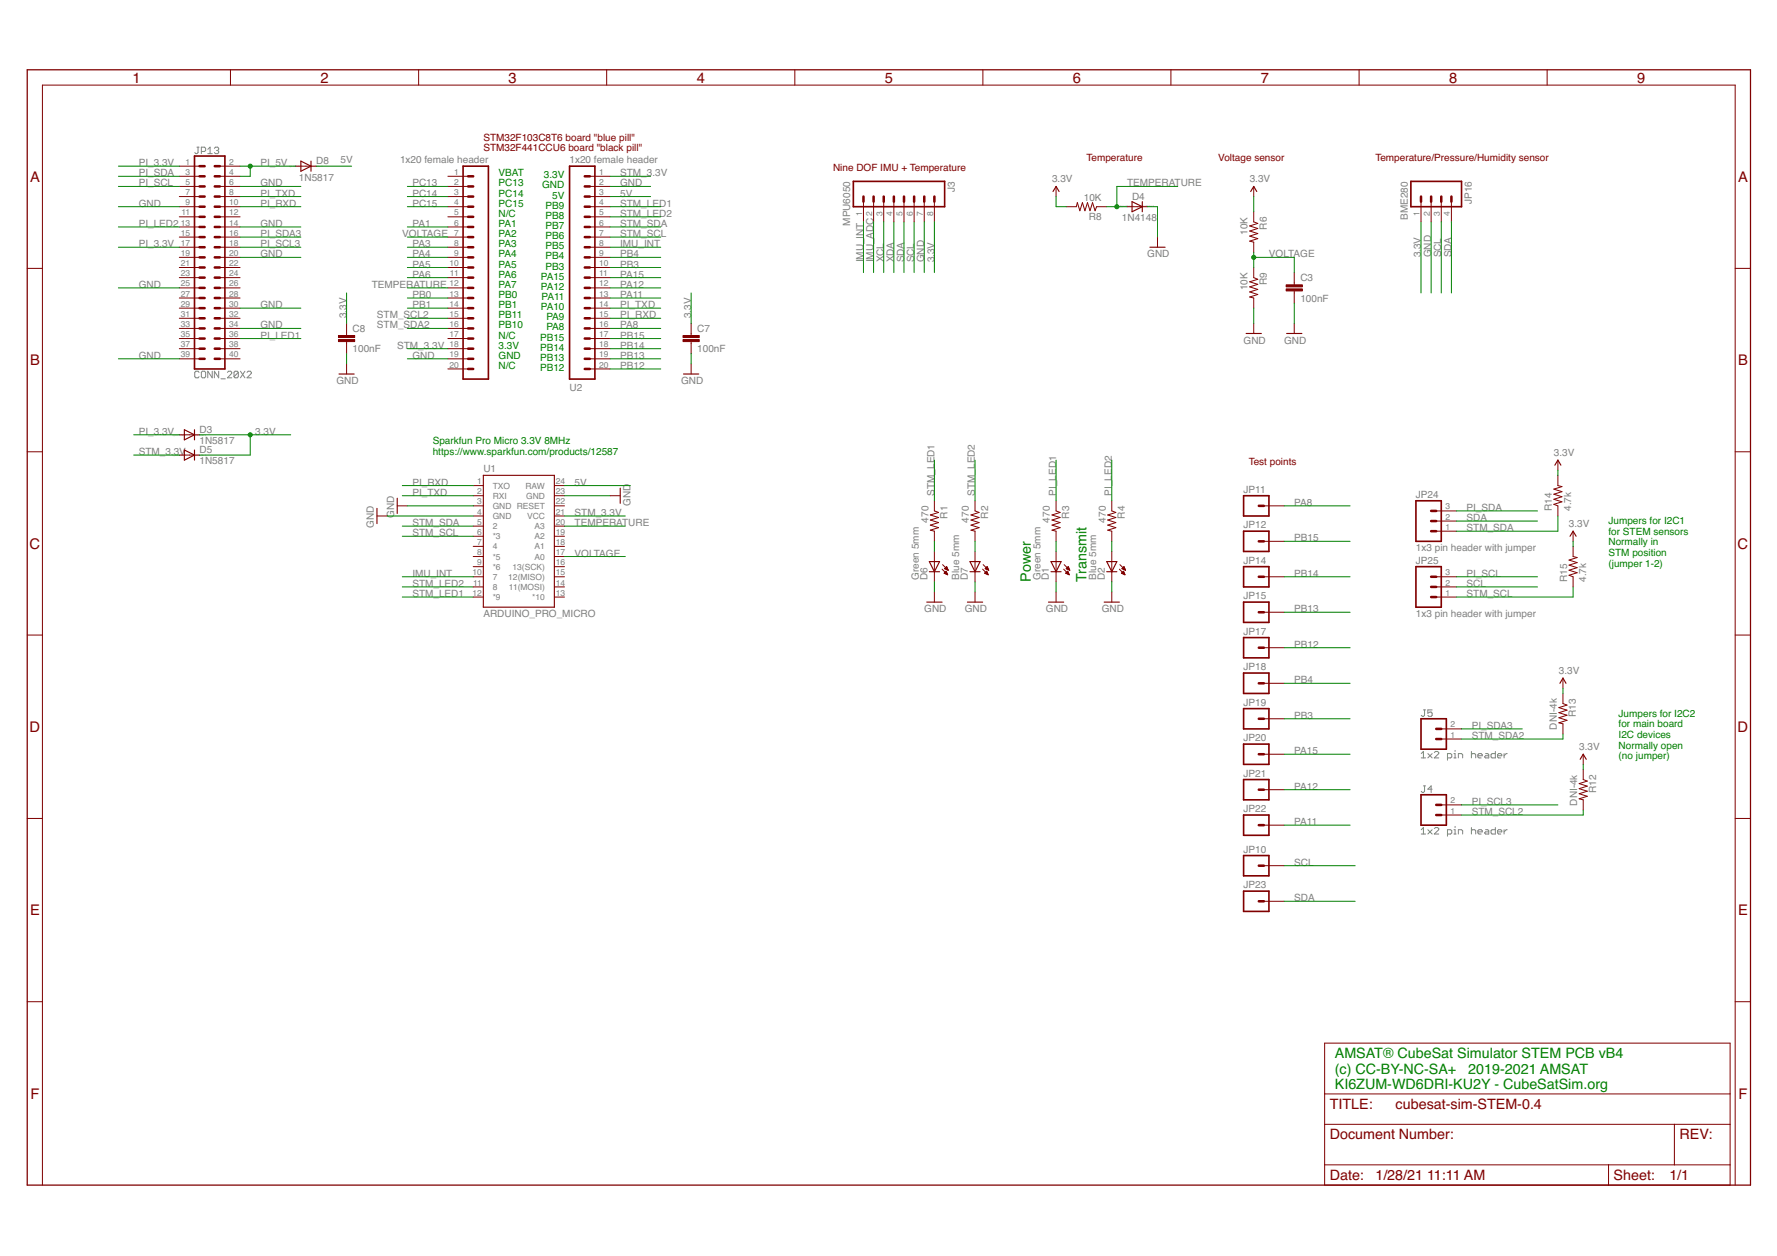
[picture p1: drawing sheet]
<svg xmlns="http://www.w3.org/2000/svg" width="297mm" height="210mm" viewBox="0 0 297 210" stroke-linecap="round" stroke-linejoin="round" font-family="sans-serif">
<g fill="none" stroke="#808080" stroke-width=".17">
<path d="M32.9 24.6h.4M33.1 24.6v.9l-.2 .2-.3-.2M33.7 25.3h.5l.2-.2v-.3l-.2-.2h-.5v1.1M34.7 25.7h.8M34.7 25l.4-.4v1.1M35.8 24.8l.2-.2h.4l.2 .2-.2 .3M36.2 25.1h.2M36.4 25.1l.2 .2-.2 .4h-.4l-.2-.2M33.3 62.2l-.2-.2h-.4l-.1 .2v.7l.1 .2h.4l.2-.2M33.8 62h.4l.2 .2v.7l-.2 .2h-.4l-.1-.2v-.7zM35.5 62v1.1l-.8-1.1v1.1M36.6 62v1.1l-.8-1.1v1.1"/>
<path d="M36.9 63.3h.8M38 62.2l.2-.2h.4l.1 .2v.2l-.7 .7h.7M39.8 62.2l-.2-.2h-.3l-.2 .2v.7M39.8 62.2v.7l-.2 .2h-.3l-.2-.2M39.8 62.2l-.7 .7M40.2 62l.7 1.1M40.9 62l-.7 1.1M41.3 62.2l.2-.2h.3l.2 .2v.2l-.7 .7h.7M237.9 118.6h.4M238.1 118.6v.9l-.2 .2-.3-.2M239.4 118.6h-.7v.6l.3-.2h.2l.2 .2v.3l-.2 .2h-.4l-.1-.2M237.6 138.7l.3-.4v1.1"/>
<path d="M237.6 125.9l.3-.3v1.1M237.6 139.4h.7M237.6 126.7h.7M237.9 131.3h.4M238.1 131.3v.9l-.2 .2-.3-.2M238.7 138.7l.7 .7M238.7 125.9l.7 .8M239.4 138.7l-.7 .7M239.4 125.9l-.7 .8M239.4 131.9h-.7l.5-.6v1.1M239.8 138.5l.1-.2h.4l.2 .2v.2l-.7 .7h.7M239.8 125.8l.1-.2h.4l.2 .2v.1l-.7 .8h.7"/>
<path d="M242 139.4h.5l.2-.2v-.4l-.2-.1h-.5v1M242 126.7h.5l.2-.2v-.4l-.2-.2h-.5v1.1M243 139.4h.4M243 138.7h.2v.7M243 125.9h.2v.8M243 126.7h.4M243.2 125.4v.2M243.2 138.1v.2M243.8 139.4v-.7h.5l.2 .1v.6M243.8 126.7v-.8h.5l.2 .2v.6M246 138.8l.1-.1h.4l.2 .1v.6M246 125.6v1.1"/>
<path d="M246 138.3v1.1M246 126.1l.1-.2h.4l.2 .2v.6M247 139h.8v-.2l-.2-.1h-.4l-.2 .1v.4l.2 .2h.4M247 126.3h.8l-.2-.4h-.4l-.2 .2v.4l.2 .2h.4M248.3 138.7h.4l.2 .1v.6h-.6l-.2-.2 .2-.2h.6M248.3 125.9h.4l.2 .2v.6h-.6l-.2-.2 .2-.2h.6M250 138.3v1.1h-.6l-.2-.2v-.4l.2-.1h.6M250 125.6v1.1h-.6l-.2-.2v-.4l.2-.2h.6M250.3 139h.7l-.1-.3h-.4l-.2 .1v.4l.2 .2h.4M250.3 126.3h.7l-.1-.4h-.4l-.2 .2v.4l.2 .2h.4M251.4 125.9v.8M251.4 138.7v.7"/>
<path d="M251.9 138.7h-.1l-.4 .3M251.9 125.9h-.1l-.4 .4"/>
</g>
<path d="M4.6 11.7h288v186.4h-288z" fill="none" stroke="#800000" stroke-width=".21"/>
<g fill="none" stroke="#800000" stroke-width=".17">
<path d="M38.5 11.7v2.5M70 11.7v2.5M101.4 11.7v2.5M132.9 11.7v2.5M164.3 11.7v2.5M195.7 11.7v2.5M227.2 11.7v2.5M258.6 11.7v2.5M30 39.6h3.4M30 37.9h3.4M30 36.2h3.4M30 34.5h3.4"/>
<path d="M30 32.9h3.4M30 31.2h3.4M30 29.5h3.4M30 27.8h3.4M36.7 39.6h3.4M36.7 37.9h3.4M36.7 36.2h3.4M36.7 34.5h3.4M36.7 32.9h3.4M36.7 31.2h3.4M36.7 29.5h3.4M36.7 27.8h3.4"/>
<path d="M49.4 27.8h3.4M74.9 39.6h3.4M74.9 37.9h3.4M74.9 36.2h3.4M74.9 34.5h3.4M74.9 32.9h3.4M74.9 31.2h3.4M74.9 29.5h3.4M98.6 39.6h3.4M98.6 37.9h3.4M98.6 36.2h3.4M98.6 34.5h3.4"/>
<path d="M98.6 32.9h3.4M98.6 31.2h3.4M98.6 29.5h3.4M144.3 33.7v3.4M146 33.7v3.4M147.7 33.7v3.4M149.4 33.7v3.4M151.1 33.7v3.4M152.8 33.7v3.4M154.5 33.7v3.4M156.2 33.7v3.4M176.5 31.2v1.7"/>
<path d="M178.2 34.5h1.7l.2-.6 .4 1.3 .4-1.3 .5 1.3 .4-1.3 .4 1.3 .4-1.3 .4 1.3 .3-.7h1.7M188.4 34.5h3.4M193.5 39.6v1.7M209.6 35.4v1.7l.6 .2-1.3 .5 1.3 .4-1.3 .4 1.3 .4-1.3 .5 1.3 .4-1.3 .4 .7 .2v1.7M209.6 31.2v1.7M237.5 33.7v3.4M239.2 33.7v3.4M240.9 33.7v3.4M242.6 33.7v3.4M4.6 44.9h2.5M30 48.1h3.4M30 46.4h3.4"/>
<path d="M30 44.7h3.4M30 43h3.4M30 41.3h3.4M30 49.8h3.4M30 51.5h3.4M30 53.2h3.4M30 54.9h3.4M30 56.6h3.4M30 58.3h3.4M30 60h3.4M36.7 48.1h3.4M36.7 46.4h3.4"/>
<path d="M36.7 44.7h3.4M36.7 43h3.4M36.7 41.3h3.4M36.7 49.8h3.4M36.7 51.5h3.4M36.7 53.2h3.4M36.7 54.9h3.4M36.7 56.6h3.4M36.7 58.3h3.4M36.7 60h3.4M57.9 54v2.1M57.9 57.1v2"/>
<path d="M74.9 48.1h3.4M74.9 46.4h3.4M74.9 44.7h3.4M74.9 43h3.4M74.9 41.3h3.4M74.9 49.8h3.4M74.9 51.5h3.4M74.9 53.2h3.4M74.9 54.9h3.4M74.9 56.6h3.4M74.9 58.3h3.4M74.9 60h3.4"/>
<path d="M98.6 48.1h3.4M98.6 46.4h3.4M98.6 44.7h3.4M98.6 43h3.4M98.6 41.3h3.4M98.6 49.8h3.4M98.6 51.5h3.4M98.6 53.2h3.4M98.6 54.9h3.4M98.6 56.6h3.4M98.6 58.3h3.4M98.6 60h3.4"/>
<path d="M115.5 54v2.1M115.5 57.1v2M209.6 44.7v1.7l.6 .3-1.3 .4 1.3 .4-1.3 .4 1.3 .5-1.3 .4 1.3 .4-1.3 .4 .7 .2v1.7M209.6 54v1.7M216.3 45.6v2M216.3 48.6v2.1M216.3 54v1.7M290 44.9h2.6M4.6 75.5h2.5M30 72.7h3.4M30 76.1h3.4M57.9 60.8v1.7"/>
<path d="M74.9 61.7h3.4M98.6 61.7h3.4M115.5 60.8v1.7M260.4 79.4v1.8l.7 .1-1.4 .4 1.4 .5-1.4 .4 1.4 .4-1.4 .4 1.4 .5-1.4 .4 .7 .2v1.7M260.4 76.9v1.7M290 75.5h2.6M63 86.2h1.7M66.4 84.5h1.7M79.1 84.5h1.7M79.1 96.4h1.7M79.1 99.8h1.7M79.1 98.1h1.7"/>
<path d="M79.1 87.9h1.7M79.1 89.6h1.7M79.1 91.3h1.7M79.1 93h1.7M79.1 94.7h1.7M79.1 86.2h1.7M79.1 82.8h1.7M79.1 81.2h1.7M92.7 84.5h1.7M92.7 96.4h1.7M92.7 99.8h1.7M92.7 98.1h1.7"/>
<path d="M92.7 87.9h1.7M92.7 89.6h1.7M92.7 91.3h1.7M92.7 93h1.7M92.7 94.7h1.7M92.7 86.2h1.7M92.7 82.8h1.7M92.7 81.2h1.7M102 82.8h1.7M156.2 83.7v1.7l.7 .2-1.4 .5 1.4 .4-1.4 .4 1.4 .4-1.4 .5 1.4 .4-1.4 .4 .7 .2v1.7M156.2 92.2v5M156.2 98.9v1.7"/>
<path d="M157.5 95.1l.9 1M157.6 94.4l.9 .9M157.8 95.8l.4-.3 .2 .6M157.8 95.8l.6 .3M157.8 95.8h.5M157.9 95l.3-.3 .3 .6zM157.9 95.8h.4M157.9 95.7h.3M157.9 95h.5M158 95.6h.2M158 95.1h.4M158 94.9h.3"/>
<path d="M158.1 95.6h.1M158.1 94.9h.2M158.1 95.9h.2M158.1 95.5h.1M158.1 95.1h.3M158.1 94.8h.2M158.2 94.7h.1M158.2 96h.2M158.3 95.2h.2M158.5 95.3h.1M163 83.7v1.7l.7 .2-1.4 .5 1.4 .4-1.4 .4 1.4 .4-1.4 .5 1.4 .4-1.4 .4 .7 .2v1.7M163 92.2v5"/>
<path d="M163 98.9v1.7M164.3 95.1l.9 1M164.3 94.4l1 .9M164.6 95.8l.3-.3 .3 .6M164.6 95.8l.6 .3M164.6 95.8h.5M164.7 95.7h.3M164.7 95l.3-.3 .3 .6zM164.7 95h.4M164.7 95.8h.4M164.8 95.1h.4M164.8 95.6h.2"/>
<path d="M164.8 94.9h.3M164.8 95.9h.3M164.9 95.5h.1M164.9 94.8h.2M164.9 95.1h.3M165 94.7h.1M165 96h.1M165.1 95.2h.1M165.2 95.3h.1M176.5 83.7v1.7l.7 .2-1.3 .5 1.3 .4-1.3 .4 1.3 .4-1.3 .5 1.3 .4-1.3 .4 .6 .2v1.7M176.5 92.2v5M176.5 98.9v1.7"/>
<path d="M177.8 95.1l.9 1M177.9 94.4l.9 .9M178.1 95.8l.4-.3 .2 .6M178.1 95.8l.6 .3M178.2 95.8h.4M178.2 95l.4-.3 .2 .6zM178.2 95.7h.4M178.3 95h.4M178.3 95.1h.4M178.3 95.6h.3M178.3 94.9h.4M178.4 95.6h.1"/>
<path d="M178.4 94.9h.2M178.4 95.9h.3M178.5 95.5h.1M178.5 95.1h.3M178.5 94.8h.1M178.5 94.7h.1M178.6 96h.1M178.6 95.2h.2M178.8 95.3h.1M185.8 83.7v1.7l.7 .2-1.3 .5 1.3 .4-1.3 .4 1.3 .4-1.3 .5 1.3 .4-1.3 .4 .6 .2v1.7M185.8 92.2v5M185.8 98.9v1.7"/>
<path d="M187.1 95.1l.9 1M187.2 94.4l.9 .9M187.5 95.8l.3-.3 .2 .6zM187.5 95.8h.4M187.5 95l.4-.3 .2 .6zM187.6 95.8h.4M187.6 95.7h.3M187.6 95h.4M187.6 95.6h.3M187.6 95.1h.4M187.6 94.9h.4M187.7 95.6h.2"/>
<path d="M187.7 94.9h.3M187.7 95.9h.3M187.8 95.5h.1M187.8 95.1h.3M187.8 94.8h.1M187.9 94.7h.1M187.9 96h.1M188 95.2h.1M188.1 95.3h.1M211.3 84.5h3.4M211.3 90.5h3.4M211.3 96.4h3.4"/>
<path d="M240.1 96.4h3.4M240.1 88.8h3.4M240.1 87.1h3.4M240.1 85.4h3.4M240.1 99.8h3.4M240.1 98.1h3.4M263 91.3v1.7l.6 .2-1.3 .4 1.3 .4-1.3 .4 1.3 .5-1.3 .4 1.3 .4-1.3 .4 .7 .3v1.7M263 88.8v1.7M4.6 106.1h2.5M211.3 102.3h3.4M211.3 108.2h3.4M211.3 114.2h3.4"/>
<path d="M261.3 115.9v1.7l.6 .2-1.3 .5 1.3 .4-1.3 .4 1.3 .4-1.3 .5 1.3 .4-1.3 .4 .7 .2v1.7M261.3 113.3v1.7M290 106.1h2.6M4.6 136.8h2.5M211.3 120.1h3.4M211.3 126h3.4M211.3 132h3.4M211.3 137.9h3.4M240.9 136.2h3.4M240.9 134.5h3.4M240.9 123.5h3.4M240.9 121.8h3.4"/>
<path d="M264.6 128.6v1.7l.7 .2-1.3 .5 1.3 .4-1.3 .4 1.3 .4-1.3 .5 1.3 .4-1.3 .4 .6 .2v1.7M264.6 126v1.7M290 136.8h2.6M211.3 144.7h3.4M211.3 150.6h3.4M4.6 167.4h2.5M221.4 174.3h67.8v23.8h-67.8zM290 167.4h2.6M7.1 198.1v-183.9h282.9v183.9M221.4 187.9h67.8M221.4 194.7h67.8M221.4 182.8h67.8"/>
<path d="M268.9 194.7v3.4M279.9 187.9v6.8"/>
</g>
<g fill="none" stroke="#800000" stroke-width=".42">
<path d="M33.4 39.6h.8M33.4 37.9h.8M33.4 36.2h.8M33.4 34.5h.8M33.4 32.9h.8M33.4 31.2h.8M33.4 29.5h.8M33.4 27.8h.8M35.9 39.6h.8M35.9 37.9h.8M35.9 36.2h.8M35.9 34.5h.8"/>
<path d="M35.9 32.9h.8M35.9 31.2h.8M35.9 29.5h.8M35.9 27.8h.8M78.3 39.6h.8M78.3 37.9h.8M78.3 36.2h.8M78.3 34.5h.8M78.3 32.9h.8M78.3 31.2h.8M78.3 29.5h.8M97.7 39.6h.9"/>
<path d="M97.7 37.9h.9M97.7 36.2h.9M97.7 34.5h.9M97.7 32.9h.9M97.7 31.2h.9M97.7 29.5h.9M144.3 32.9v.8M146 32.9v.8M147.7 32.9v.8M149.4 32.9v.8M151.1 32.9v.8M152.8 32.9v.8"/>
<path d="M154.5 32.9v.8M156.2 32.9v.8M237.5 32.9v.8M239.2 32.9v.8M240.9 32.9v.8M242.6 32.9v.8M33.4 44.7h.8M33.4 46.4h.8M33.4 48.1h.8M33.4 41.3h.8M33.4 43h.8M33.4 56.6h.8"/>
<path d="M33.4 58.3h.8M33.4 60h.8M33.4 53.2h.8M33.4 54.9h.8M33.4 51.5h.8M33.4 49.8h.8M35.9 44.7h.8M35.9 46.4h.8M35.9 48.1h.8M35.9 41.3h.8M35.9 43h.8M35.9 56.6h.8"/>
<path d="M35.9 58.3h.8M35.9 60h.8M35.9 53.2h.8M35.9 54.9h.8M35.9 51.5h.8M35.9 49.8h.8M78.3 44.7h.8M78.3 46.4h.8M78.3 48.1h.8M78.3 41.3h.8M78.3 43h.8M78.3 56.6h.8"/>
<path d="M78.3 58.3h.8M78.3 60h.8M78.3 53.2h.8M78.3 54.9h.8M78.3 51.5h.8M78.3 49.8h.8M97.7 44.7h.9M97.7 46.4h.9M97.7 48.1h.9M97.7 41.3h.9M97.7 43h.9M97.7 56.6h.9"/>
<path d="M97.7 58.3h.9M97.7 60h.9M97.7 53.2h.9M97.7 54.9h.9M97.7 51.5h.9M97.7 49.8h.9M78.3 61.7h.8M97.7 61.7h.9M210.4 84.5h.9M210.4 90.5h.9M210.4 96.4h.9M239.2 96.4h.9"/>
<path d="M239.2 85.4h.9M239.2 87.1h.9M239.2 88.8h.9M239.2 98.1h.9M239.2 99.8h.9M210.4 102.3h.9M210.4 108.2h.9M210.4 114.2h.9M210.4 120.1h.9M210.4 126h.9M210.4 132h.9M210.4 137.9h.9"/>
<path d="M240.1 134.5h.8M240.1 136.2h.8M240.1 121.8h.8M240.1 123.5h.8M210.4 144.7h.9M210.4 150.6h.9"/>
</g>
<g fill="none" stroke="#800000" stroke-width=".28">
<path d="M32.5 26.1h5.1v35.6h-5.1zM77.4 27.8h4.2v35.6h-4.2zM95.2 27.8h4.2v35.6h-4.2zM142.6 30.3h15.3v4.2h-15.3zM235.8 30.3h8.5v4.2h-8.5zM207.9 82.8h4.2v3.4h-4.2zM207.9 88.8h4.2v3.4h-4.2zM207.9 94.7h4.2v3.4h-4.2zM236.7 94.7h4.2v6.8h-4.2zM236.7 83.7h4.2v6.8h-4.2zM207.9 100.6h4.2v3.4h-4.2zM207.9 106.6h4.2v3.3h-4.2z"/>
<path d="M207.9 112.5h4.2v3.4h-4.2zM207.9 118.4h4.2v3.4h-4.2zM207.9 124.4h4.2v3.3h-4.2zM207.9 130.3h4.2v3.4h-4.2zM207.9 136.2h4.2v3.4h-4.2zM237.5 132.8h4.3v5.1h-4.3zM237.5 120.1h4.3v5.1h-4.3zM207.9 143h4.2v3.4h-4.2zM207.9 148.9h4.2v3.4h-4.2z"/>
</g>
<g fill="none" stroke="#800000" stroke-width=".19">
<path d="M50.3 26.9l1.7 .9-1.7 .8zM52 26.9v1.7M176 32l.5-.8 .5 .8M189.2 33.7l1.7 .8-1.7 .9zM190.9 33.7v1.7M209.1 32l.5-.8 .5 .8M192.2 41.3h2.6M208.3 55.7h2.5M215.1 55.7h2.5M30.8 71.8l1.7 .9-1.7 .8zM30.8 75.2l1.7 .9-1.7 .8zM32.5 71.8v1.7"/>
<path d="M32.5 75.2v1.7M56.7 62.5h2.5M80.8 79.4h11.9v22.1h-11.9zM114.3 62.5h2.5M259.9 77.7l.5-.8 .5 .8M63 85v2.5M66.4 83.3v2.5M103.7 81.6v2.5M155.3 93.9h1.8l-.9 1.6zM155.3 95.5h1.8M162.1 95.5h1.7M162.1 93.9h1.7l-.8 1.6z"/>
<path d="M175.7 95.5h1.7M175.7 93.9h1.7l-.9 1.6zM185 95.5h1.7M185 93.9h1.7l-.9 1.6zM262.4 89.6l.6-.8 .5 .8M154.9 100.6h2.6M161.7 100.6h2.6M175.3 100.6h2.5M184.6 100.6h2.5M260.8 114.2l.5-.9 .5 .9M264.1 126.9l.5-.9 .6 .9"/>
</g>
<g fill="#800000" stroke="#800000" stroke-width=".17">
<path d="M114.2 56.7h2.7v.4h-2.7z"/>
<path d="M114.2 56.1h2.7v.3h-2.7z"/>
<path d="M56.6 56.7h2.7v.4h-2.7z"/>
<path d="M56.6 56.1h2.7v.3h-2.7z"/>
<path d="M215 48.3h2.7v.3h-2.7z"/>
<path d="M215 47.6h2.7v.3h-2.7z"/>
</g>
<g fill="none" stroke="#008000" stroke-width=".17">
<path d="M19.8 31.2h10.2M19.8 34.5h10.2M19.8 37.9h10.2M19.8 27.8h10.2M19.8 29.5h10.2M40.1 31.2h10.2M40.1 34.5h10.2M40.1 37.9h10.2M40.1 32.9h10.2M40.1 39.6h10.2M40.1 27.8h9.3M41.8 27.8v1.7h-1.7"/>
<path d="M52.8 27.8h6M68.1 31.2h6.8M68.1 34.5h6.8M68.1 37.9h6.8M68.1 32.9h6.8M68.1 39.6h6.8M102 31.2h6.8M102 34.5h8.4M102 37.9h8.4M102 32.9h6.8M102 39.6h8.4M102 29.5h6.8"/>
<path d="M102 36.2h8.4M144.3 37.1v8.5M146 37.1v8.5M147.7 37.1v8.5M149.4 37.1v8.5M151.1 37.1v8.5M152.8 37.1v8.5M154.5 37.1v8.5M156.2 37.1v8.5M176.5 32.9v1.6h1.7M185 34.5h3.4M191.8 34.5h1.7v5.1"/>
<path d="M196.9 31.2h-10.2v3.3M209.6 32.9v2.5M237.5 37.1v11.9M239.2 37.1v11.9M240.9 37.1v11.9M242.6 37.1v11.9M19.8 60h10.2M19.8 48.1h10.2M19.8 41.3h10.2M40.1 54.9h10.2M40.1 51.5h10.2M40.1 43h10.2"/>
<path d="M40.1 56.6h10.2M40.1 41.3h10.2M57.9 49v5M57.9 59.1v1.7M68.1 60h6.8M68.1 48.1h6.8M68.1 54.9h6.8M68.1 51.5h6.8M68.1 43h6.8M68.1 53.2h6.8M68.1 58.3h6.8M68.1 49.8h6.8"/>
<path d="M68.1 46.4h6.8M68.1 44.7h6.8M68.1 41.3h6.8M102 60h8.4M102 48.1h8.4M102 54.9h8.4M102 51.5h8.4M102 43h8.4M102 53.2h8.4M102 58.3h8.4M102 49.8h8.4M102 46.4h8.4"/>
<path d="M102 44.7h8.4M102 56.6h8.4M102 41.3h8.4M115.5 49v5M115.5 59.1v1.7M209.6 42.2v2.5M209.6 51.5v2.5M209.6 43h6.7v2.6M216.3 50.7v3.3M22.4 72.7h7.6M22.4 76.1h7.6M33.4 72.7h15.2"/>
<path d="M41.8 72.7v3.4h-8.4M102 61.7h8.4M156.2 76.9v6.8M163 76.9v6.8M176.5 76.9v6.8M185.8 76.9v6.8M260.4 78.6v.8M64.7 86.2h14.4M67.2 82.8h11.9M67.2 87.9h11.9M67.2 81.2h11.9M67.2 96.4h11.9"/>
<path d="M67.2 98.1h11.9M67.2 99.8h11.9M67.2 89.6h11.9M68.1 84.5h11M94.4 86.2h10.1M94.4 82.8h7.6M94.4 87.9h10.1M94.4 81.2h11M94.4 93h10.1M156.2 90.5v1.7M156.2 97.2v1.7M163 90.5v1.7"/>
<path d="M163 97.2v1.7M176.5 90.5v1.7M176.5 97.2v1.7M185.8 90.5v1.7M185.8 97.2v1.7M214.7 84.5h11M214.7 96.4h11M214.7 90.5h11M243.5 96.4h13.5M243.5 87.1h13.5M243.5 98.1h13.5M243.5 85.4h13.5"/>
<path d="M260.4 86.2v2.6h-16.9M263 90.5v.8M263 98.1v1.7h-19.5M214.7 108.2h11M214.7 102.3h11M214.7 114.2h11M261.3 115v.9M214.7 137.9h11M214.7 132h11M214.7 126h11M214.7 120.1h11M244.3 121.8h10.2"/>
<path d="M244.3 134.5h16.1M261.3 122.7v.8h-17M264.6 127.7v.9M264.6 135.4v.8h-20.3M214.7 150.6h11.8M214.7 144.7h11.8"/>
</g>
<g fill="#008000" stroke="#008000" stroke-width=".17">
<circle cx="186.7" cy="34.5" r=".34"/>
<circle cx="209.6" cy="43" r=".34"/>
<circle cx="41.8" cy="72.7" r=".34"/>
<circle cx="41.8" cy="27.8" r=".34"/>
</g>
<g font-size="2.5" fill="#800000">
<text x="22.1" y="13.8">1</text>
<text x="53.6" y="13.8">2</text>
<text x="85" y="13.8">3</text>
<text x="116.5" y="13.8">4</text>
<text x="147.9" y="13.8">5</text>
<text x="179.3" y="13.8">6</text>
<text x="210.8" y="13.8">7</text>
<text x="242.2" y="13.8">8</text>
<text x="273.7" y="13.8">9</text>
<text x="5" y="30.4">A</text>
<text x="290.5" y="30.4">A</text>
<text x="5" y="61">B</text>
<text x="290.5" y="61">B</text>
<text x="4.9" y="91.7">C</text>
<text x="290.4" y="91.7">C</text>
<text x="4.9" y="122.3">D</text>
<text x="290.4" y="122.3">D</text>
<text x="5" y="153">E</text>
<text x="290.5" y="153">E</text>
<text x="5.1" y="183.6">F</text>
<text x="290.6" y="183.6">F</text>
</g>
<g font-size="2.4" fill="#008000">
<text x="172.3" y="97.2" transform="rotate(-90 172.3 97.2)">Power</text>
<text x="181.6" y="97.2" transform="rotate(-90 181.6 97.2)">Transmit</text>
<text x="223.1" y="176.9">AMSAT® CubeSat Simulator STEM PCB vB4</text>
<text x="223.1" y="179.4">(c) CC-BY-NC-SA+</text>
<text x="245.4" y="179.4">2019-2021 AMSAT</text>
<text x="223.1" y="182">KI6ZUM-WD6DRI-KU2Y - CubeSatSim.org</text>
</g>
<g font-size="2.4" fill="#800000">
<text x="222.3" y="185.3">TITLE:</text>
<text x="233.3" y="185.3">cubesat-sim-STEM-0.4</text>
<text x="222.3" y="190.4">Document Number:</text>
<text x="280.7" y="190.4">REV:</text>
<text x="222.3" y="197.2">Date:</text>
<text x="229.9" y="197.2">1/28/21</text>
<text x="238.5" y="197.2">11:11 AM</text>
<text x="269.7" y="197.2">Sheet:</text>
<text x="279" y="197.2">1/1</text>
</g>
<g font-size="1.7" fill="#800000">
<text x="80.8" y="23.5">STM32F103C8T6 board &quot;blue pill&quot;</text>
<text x="80.8" y="25.2">STM32F441CCU6 board &quot;black pill&quot;</text>
<text x="139.3" y="28.6">Nine DOF IMU + Temperature</text>
<text x="181.6" y="26.9">Temperature</text>
<text x="203.6" y="26.9">Voltage sensor</text>
<text x="229.9" y="26.9">Temperature/Pressure/Humidity sensor</text>
<text x="208.7" y="77.8">Test points</text>
</g>
<g font-size="1.7" fill="#808080">
<text x="23.2" y="29.5">PI_SDA</text>
<text x="23.2" y="27.8">PI_3.3V</text>
<text x="43.5" y="27.8">PI_5V</text>
<text x="52.8" y="27.4">D8</text>
<text x="56.9" y="27.3">5V</text>
<text x="66.9" y="27.3">1x20 female header</text>
<text x="95.2" y="27.3">1x20 female header</text>
<text x="103.7" y="29.5">STM_3.3V</text>
<text x="23.2" y="34.5">GND</text>
<text x="23.2" y="31.2">PI_SCL</text>
<text x="43.5" y="31.2">GND</text>
<text x="43.5" y="34.5">PI_RXD</text>
<text x="43.5" y="32.9">PI_TXD</text>
<text x="50" y="30.3">1N5817</text>
<text x="68.9" y="32.9">PC14</text>
<text x="68.9" y="31.2">PC13</text>
<text x="68.9" y="34.5">PC15</text>
<text x="103.7" y="31.2">GND</text>
<text x="103.7" y="32.9">5V</text>
<text x="103.7" y="34.5">STM_LED1</text>
<text x="159.6" y="32.1" transform="rotate(-90 159.6 32.1)">J3</text>
<text x="175.9" y="30.5">3.3V</text>
<text x="181.2" y="33.5">10K</text>
<text x="188.4" y="31.2">TEMPERATURE</text>
<text x="189.2" y="33.4">D4</text>
<text x="208.9" y="30.5">3.3V</text>
<text x="246" y="34.1" transform="rotate(-90 246 34.1)">JP16</text>
<text x="23.2" y="37.9">PI_LED2</text>
<text x="23.2" y="41.3">PI_3.3V</text>
<text x="43.5" y="37.9">GND</text>
<text x="43.5" y="39.6">PI_SDA3</text>
<text x="43.5" y="41.3">PI_SCL3</text>
<text x="67.2" y="39.6">VOLTAGE</text>
<text x="68.9" y="41.3">PA3</text>
<text x="68.9" y="37.9">PA1</text>
<text x="103.7" y="41.3">IMU_INT</text>
<text x="103.7" y="36.2">STM_LED2</text>
<text x="103.7" y="39.6">STM_SCL</text>
<text x="103.7" y="37.9">STM_SDA</text>
<text x="142.1" y="37.7" transform="rotate(-90 142.1 37.7)">MPU6050</text>
<text x="182" y="36.7">R8</text>
<text x="187.5" y="36.9">1N4148</text>
<text x="208.6" y="39.2" transform="rotate(-90 208.6 39.2)">10K</text>
<text x="211.8" y="38.4" transform="rotate(-90 211.8 38.4)">R6</text>
<text x="235.3" y="36.7" transform="rotate(-90 235.3 36.7)">BME280</text>
<text x="43.5" y="43">GND</text>
<text x="68.9" y="46.4">PA6</text>
<text x="68.9" y="44.7">PA5</text>
<text x="68.9" y="43">PA4</text>
<text x="103.7" y="43">PB4</text>
<text x="103.7" y="46.4">PA15</text>
<text x="103.7" y="44.7">PB3</text>
<text x="144.3" y="43.9" transform="rotate(-90 144.3 43.9)">IMU_INT</text>
<text x="146" y="43.9" transform="rotate(-90 146 43.9)">IMU_ADC</text>
<text x="147.7" y="43.9" transform="rotate(-90 147.7 43.9)">XCL</text>
<text x="149.4" y="43.9" transform="rotate(-90 149.4 43.9)">XDA</text>
<text x="151.1" y="43.9" transform="rotate(-90 151.1 43.9)">SDA</text>
<text x="152.8" y="43.9" transform="rotate(-90 152.8 43.9)">SCL</text>
<text x="154.5" y="43.9" transform="rotate(-90 154.5 43.9)">GND</text>
<text x="156.2" y="43.9" transform="rotate(-90 156.2 43.9)">3.3V</text>
<text x="191.8" y="43">GND</text>
<text x="211.8" y="47.7" transform="rotate(-90 211.8 47.7)">R9</text>
<text x="212.1" y="43">VOLTAGE</text>
<text x="217.4" y="47">C3</text>
<text x="237.5" y="43" transform="rotate(-90 237.5 43)">3.3V</text>
<text x="239.2" y="43" transform="rotate(-90 239.2 43)">GND</text>
<text x="240.9" y="43" transform="rotate(-90 240.9 43)">SCL</text>
<text x="242.6" y="43" transform="rotate(-90 242.6 43)">SDA</text>
<text x="23.2" y="48.1">GND</text>
<text x="43.5" y="51.5">GND</text>
<text x="57.9" y="53.2" transform="rotate(-90 57.9 53.2)">3.3V</text>
<text x="62.2" y="48.1">TEMPERATURE</text>
<text x="63" y="53.2">STM_SCL2</text>
<text x="68.9" y="51.5">PB1</text>
<text x="68.9" y="49.8">PB0</text>
<text x="103.7" y="53.2">PI_RXD</text>
<text x="103.7" y="51.5">PI_TXD</text>
<text x="103.7" y="49.8">PA11</text>
<text x="103.7" y="48.1">PA12</text>
<text x="115.5" y="53.2" transform="rotate(-90 115.5 53.2)">3.3V</text>
<text x="208.6" y="48.5" transform="rotate(-90 208.6 48.5)">10K</text>
<text x="217.4" y="50.4">100nF</text>
<text x="23.2" y="60">GND</text>
<text x="43.5" y="54.9">GND</text>
<text x="43.5" y="56.6">PI_LED1</text>
<text x="58.9" y="58.9">100nF</text>
<text x="58.9" y="55.5">C8</text>
<text x="63" y="54.9">STM_SDA2</text>
<text x="66.4" y="58.3">STM_3.3V</text>
<text x="68.9" y="60">GND</text>
<text x="103.7" y="60">PB13</text>
<text x="103.7" y="58.3">PB14</text>
<text x="103.7" y="56.6">PB15</text>
<text x="103.7" y="54.9">PA8</text>
<text x="116.6" y="58.9">100nF</text>
<text x="116.6" y="55.5">C7</text>
<text x="207.9" y="57.4">GND</text>
<text x="214.7" y="57.4">GND</text>
<text x="56.2" y="64.2">GND</text>
<text x="95.2" y="65.4">U2</text>
<text x="103.7" y="61.7">PB12</text>
<text x="113.8" y="64.2">GND</text>
<text x="23.2" y="72.7">PI_3.3V</text>
<text x="23.2" y="76.1">STM_3.3V</text>
<text x="33.4" y="74.2">1N5817</text>
<text x="33.4" y="77.6">1N5817</text>
<text x="33.4" y="72.3">D3</text>
<text x="33.4" y="75.7">D5</text>
<text x="42.7" y="72.7">3.3V</text>
<text x="259.7" y="76.2">3.3V</text>
<text x="68.9" y="81.1">PI_RXD</text>
<text x="68.9" y="82.8">PI_TXD</text>
<text x="80.8" y="78.9">U1</text>
<text x="96" y="81.1">5V</text>
<text x="156.2" y="82.8" transform="rotate(-90 156.2 82.8)">STM_LED1</text>
<text x="163" y="82.8" transform="rotate(-90 163 82.8)">STM_LED2</text>
<text x="176.5" y="82.8" transform="rotate(-90 176.5 82.8)">PI_LED1</text>
<text x="185.9" y="82.8" transform="rotate(-90 185.9 82.8)">PI_LED2</text>
<text x="207.9" y="82.3">JP11</text>
<text x="236.7" y="83.2">JP24</text>
<text x="62.5" y="88.3" transform="rotate(-90 62.5 88.3)">GND</text>
<text x="65.9" y="86.6" transform="rotate(-90 65.9 86.6)">GND</text>
<text x="68.9" y="89.6">STM_SCL</text>
<text x="68.9" y="87.9">STM_SDA</text>
<text x="96" y="87.9">TEMPERATURE</text>
<text x="96" y="86.2">STM_3.3V</text>
<text x="105.4" y="84.5" transform="rotate(-90 105.4 84.5)">GND</text>
<text x="155.2" y="87.3" transform="rotate(-90 155.2 87.3)">470</text>
<text x="158.4" y="86.7" transform="rotate(-90 158.4 86.7)">R1</text>
<text x="162" y="87.3" transform="rotate(-90 162 87.3)">470</text>
<text x="165.2" y="86.7" transform="rotate(-90 165.2 86.7)">R2</text>
<text x="175.5" y="87.3" transform="rotate(-90 175.5 87.3)">470</text>
<text x="178.7" y="86.7" transform="rotate(-90 178.7 86.7)">R3</text>
<text x="184.8" y="87.3" transform="rotate(-90 184.8 87.3)">470</text>
<text x="188" y="86.7" transform="rotate(-90 188 86.7)">R4</text>
<text x="207.9" y="88.3">JP12</text>
<text x="216.4" y="84.5">PA8</text>
<text x="245.2" y="87.1">SDA</text>
<text x="245.2" y="85.4">PI_SDA</text>
<text x="245.2" y="88.8">STM_SDA</text>
<text x="259.4" y="85.4" transform="rotate(-90 259.4 85.4)">R14</text>
<text x="262.3" y="88.1">3.3V</text>
<text x="262.6" y="85.4" transform="rotate(-90 262.6 85.4)">4.7k</text>
<text x="96" y="93">VOLTAGE</text>
<text x="207.9" y="94.2">JP14</text>
<text x="216.4" y="90.5">PB15</text>
<text x="236.7" y="92.2">1x3 pin header with jumper</text>
<text x="236.7" y="94.2">JP25</text>
<text x="68.9" y="96.4">IMU_INT</text>
<text x="68.9" y="99.8">STM_LED1</text>
<text x="68.9" y="98.1">STM_LED2</text>
<text x="153.6" y="96.9" transform="rotate(-90 153.6 96.9)">Green 5mm</text>
<text x="155" y="96.9" transform="rotate(-90 155 96.9)">D6</text>
<text x="160.3" y="96.9" transform="rotate(-90 160.3 96.9)">Blue 5mm</text>
<text x="161.8" y="96.9" transform="rotate(-90 161.8 96.9)">D7</text>
<text x="173.9" y="96.9" transform="rotate(-90 173.9 96.9)">Green 5mm</text>
<text x="175.3" y="96.9" transform="rotate(-90 175.3 96.9)">D1</text>
<text x="183.2" y="96.9" transform="rotate(-90 183.2 96.9)">Blue 5mm</text>
<text x="184.7" y="96.9" transform="rotate(-90 184.7 96.9)">D2</text>
<text x="207.9" y="100.1">JP15</text>
<text x="216.4" y="96.4">PB14</text>
<text x="245.2" y="98.1">SCL</text>
<text x="245.2" y="96.4">PI_SCL</text>
<text x="245.2" y="99.8">STM_SCL</text>
<text x="261.9" y="97.2" transform="rotate(-90 261.9 97.2)">R15</text>
<text x="265.1" y="97.2" transform="rotate(-90 265.1 97.2)">4.7k</text>
<text x="80.8" y="103.2">ARDUINO_PRO_MICRO</text>
<text x="154.5" y="102.3">GND</text>
<text x="161.3" y="102.3">GND</text>
<text x="174.8" y="102.3">GND</text>
<text x="184.2" y="102.3">GND</text>
<text x="207.9" y="106.1">JP17</text>
<text x="216.4" y="102.3">PB13</text>
<text x="236.7" y="103.2">1x3 pin header with jumper</text>
<text x="207.9" y="112">JP18</text>
<text x="216.4" y="108.3">PB12</text>
<text x="260.6" y="112.7">3.3V</text>
<text x="207.9" y="117.9">JP19</text>
<text x="216.4" y="114.2">PB4</text>
<text x="263.4" y="119.8" transform="rotate(-90 263.4 119.8)">R13</text>
<text x="207.9" y="123.8">JP20</text>
<text x="216.4" y="120.1">PB3</text>
<text x="246" y="123.5">STM_SDA2</text>
<text x="246" y="121.8">PI_SDA3</text>
<text x="260.2" y="121.9" transform="rotate(-90 260.2 121.9)">DNI-4k</text>
<text x="264" y="125.4">3.3V</text>
<text x="207.9" y="129.8">JP21</text>
<text x="216.4" y="132">PA12</text>
<text x="216.4" y="126">PA15</text>
<text x="207.9" y="135.7">JP22</text>
<text x="216.4" y="137.9">PA11</text>
<text x="246" y="134.5">PI_SCL3</text>
<text x="246" y="136.2">STM_SCL2</text>
<text x="263.6" y="134.6" transform="rotate(-90 263.6 134.6)">DNI-4k</text>
<text x="266.8" y="132.5" transform="rotate(-90 266.8 132.5)">R12</text>
<text x="207.9" y="142.5">JP10</text>
<text x="207.9" y="148.4">JP23</text>
<text x="216.4" y="144.7">SCL</text>
<text x="216.4" y="150.6">SDA</text>
</g>
<g font-size="1.7" fill="#008000">
<text x="83.3" y="29.5">VBAT</text>
<text x="90.9" y="29.8">3.3V</text>
<text x="83.3" y="31.2">PC13</text>
<text x="83.3" y="32.9">PC14</text>
<text x="83.3" y="34.5">PC15</text>
<text x="90.6" y="31.5">GND</text>
<text x="91.2" y="34.9">PB9</text>
<text x="92.3" y="33.2">5V</text>
<text x="83.3" y="36.2">N/C</text>
<text x="83.3" y="37.9">PA1</text>
<text x="83.3" y="39.6">PA2</text>
<text x="83.3" y="41.3">PA3</text>
<text x="91.2" y="36.6">PB8</text>
<text x="91.2" y="38.3">PB7</text>
<text x="91.2" y="40">PB6</text>
<text x="91.2" y="41.7">PB5</text>
<text x="83.3" y="43">PA4</text>
<text x="83.3" y="44.7">PA5</text>
<text x="83.3" y="46.4">PA6</text>
<text x="90.4" y="46.7">PA15</text>
<text x="91.2" y="43.4">PB4</text>
<text x="91.2" y="45.1">PB3</text>
<text x="83.3" y="48.1">PA7</text>
<text x="83.3" y="49.8">PB0</text>
<text x="83.3" y="51.5">PB1</text>
<text x="83.3" y="53.2">PB11</text>
<text x="90.4" y="48.4">PA12</text>
<text x="90.4" y="51.8">PA10</text>
<text x="90.5" y="50.1">PA11</text>
<text x="91.3" y="53.5">PA9</text>
<text x="83.3" y="54.9">PB10</text>
<text x="83.3" y="56.6">N/C</text>
<text x="83.3" y="58.3">3.3V</text>
<text x="83.3" y="60">GND</text>
<text x="90.3" y="56.9">PB15</text>
<text x="90.3" y="58.6">PB14</text>
<text x="91.3" y="55.2">PA8</text>
<text x="83.3" y="61.7">N/C</text>
<text x="90.3" y="60.3">PB13</text>
<text x="90.3" y="62">PB12</text>
<text x="72.3" y="74.3">Sparkfun Pro Micro 3.3V 8MHz</text>
<text x="72.3" y="76.1">https://www.sparkfun.com/products/12587</text>
<text x="268.9" y="87.6">Jumpers for I2C1</text>
<text x="268.9" y="89.4">for STEM sensors</text>
<text x="268.9" y="91.1">Normally in</text>
<text x="268.9" y="92.9">STM position</text>
<text x="268.9" y="94.7">(jumper 1-2)</text>
<text x="270.6" y="119.8">Jumpers for I2C2</text>
<text x="270.6" y="121.6">for main board</text>
<text x="270.6" y="123.3">I2C devices</text>
<text x="270.6" y="125.1">Normally open</text>
<text x="270.6" y="126.9">(no jumper)</text>
</g>
<g font-size="1.4" fill="#808080">
<text x="31" y="27.5">1</text>
<text x="31" y="29.2">3</text>
<text x="38.3" y="29.2">4</text>
<text x="38.3" y="27.5">2</text>
<text x="75.9" y="29.2">1</text>
<text x="100.1" y="29.2">1</text>
<text x="31" y="30.9">5</text>
<text x="31" y="32.6">7</text>
<text x="31" y="34.3">9</text>
<text x="38.3" y="34.3">10</text>
<text x="38.3" y="32.6">8</text>
<text x="38.3" y="30.9">6</text>
<text x="75.9" y="30.9">2</text>
<text x="75.9" y="32.6">3</text>
<text x="75.9" y="34.3">4</text>
<text x="100.1" y="30.9">2</text>
<text x="100.1" y="32.6">3</text>
<text x="100.1" y="34.3">4</text>
<text x="30.2" y="37.7">13</text>
<text x="30.2" y="39.4">15</text>
<text x="30.2" y="41.1">17</text>
<text x="30.3" y="36">11</text>
<text x="38.3" y="41.1">18</text>
<text x="38.3" y="39.4">16</text>
<text x="38.3" y="37.7">14</text>
<text x="38.3" y="36">12</text>
<text x="75.9" y="36">5</text>
<text x="75.9" y="37.7">6</text>
<text x="75.9" y="39.4">7</text>
<text x="75.9" y="41.1">8</text>
<text x="100.1" y="36">5</text>
<text x="100.1" y="37.7">6</text>
<text x="100.1" y="39.4">7</text>
<text x="100.1" y="41.1">8</text>
<text x="144.1" y="36" transform="rotate(-90 144.1 36)">1</text>
<text x="145.8" y="36" transform="rotate(-90 145.8 36)">2</text>
<text x="147.5" y="36" transform="rotate(-90 147.5 36)">3</text>
<text x="149.2" y="36" transform="rotate(-90 149.2 36)">4</text>
<text x="150.9" y="36" transform="rotate(-90 150.9 36)">5</text>
<text x="152.6" y="36" transform="rotate(-90 152.6 36)">6</text>
<text x="154.3" y="36" transform="rotate(-90 154.3 36)">7</text>
<text x="156" y="36" transform="rotate(-90 156 36)">8</text>
<text x="237.3" y="36" transform="rotate(-90 237.3 36)">1</text>
<text x="239" y="36" transform="rotate(-90 239 36)">2</text>
<text x="240.7" y="36" transform="rotate(-90 240.7 36)">3</text>
<text x="242.4" y="36" transform="rotate(-90 242.4 36)">4</text>
<text x="30.2" y="42.8">19</text>
<text x="30.2" y="44.5">21</text>
<text x="30.2" y="46.2">23</text>
<text x="30.2" y="47.9">25</text>
<text x="38.3" y="47.9">26</text>
<text x="38.3" y="46.2">24</text>
<text x="38.3" y="44.5">22</text>
<text x="38.3" y="42.8">20</text>
<text x="75.1" y="44.5">10</text>
<text x="75.1" y="47.9">12</text>
<text x="75.2" y="46.2">11</text>
<text x="75.9" y="42.8">9</text>
<text x="100.1" y="42.8">9</text>
<text x="100.1" y="44.5">10</text>
<text x="100.1" y="46.2">11</text>
<text x="100.1" y="47.9">12</text>
<text x="30.2" y="49.6">27</text>
<text x="30.2" y="51.3">29</text>
<text x="30.2" y="52.9">31</text>
<text x="38.3" y="49.6">28</text>
<text x="38.3" y="51.3">30</text>
<text x="38.3" y="52.9">32</text>
<text x="75.1" y="49.6">13</text>
<text x="75.1" y="51.3">14</text>
<text x="75.1" y="52.9">15</text>
<text x="100.1" y="49.6">13</text>
<text x="100.1" y="51.3">14</text>
<text x="100.1" y="52.9">15</text>
<text x="30.2" y="54.6">33</text>
<text x="30.2" y="56.3">35</text>
<text x="30.2" y="58">37</text>
<text x="30.2" y="59.7">39</text>
<text x="38.3" y="54.6">34</text>
<text x="38.3" y="56.3">36</text>
<text x="38.3" y="58">38</text>
<text x="38.3" y="59.7">40</text>
<text x="75.1" y="54.6">16</text>
<text x="75.1" y="56.3">17</text>
<text x="75.1" y="58">18</text>
<text x="75.1" y="59.7">19</text>
<text x="100.1" y="54.6">16</text>
<text x="100.1" y="56.3">17</text>
<text x="100.1" y="58">18</text>
<text x="100.1" y="59.7">19</text>
<text x="75.1" y="61.4">20</text>
<text x="100.1" y="61.4">20</text>
<text x="79.8" y="82.6">2</text>
<text x="79.8" y="80.9">1</text>
<text x="82.4" y="83.3">RXI</text>
<text x="82.4" y="81.7">TXO</text>
<text x="87.8" y="81.7">RAW</text>
<text x="87.9" y="83.3">GND</text>
<text x="92.9" y="82.6">23</text>
<text x="92.9" y="80.9">24</text>
<text x="79.8" y="87.7">5</text>
<text x="79.8" y="89.4">6</text>
<text x="79.8" y="86">4</text>
<text x="79.8" y="84.3">3</text>
<text x="82.4" y="88.4">2</text>
<text x="82.4" y="86.7">GND</text>
<text x="82.4" y="85">GND RESET</text>
<text x="88.1" y="86.7">VCC</text>
<text x="89.4" y="88.4">A3</text>
<text x="92.9" y="89.4">19</text>
<text x="92.9" y="87.7">20</text>
<text x="92.9" y="84.3">22</text>
<text x="92.9" y="86">21</text>
<text x="241.6" y="88.5">1</text>
<text x="241.6" y="86.8">2</text>
<text x="241.6" y="85.1">3</text>
<text x="79.8" y="91.1">7</text>
<text x="79.8" y="92.8">8</text>
<text x="79.8" y="94.5">9</text>
<text x="82.4" y="90.1">*3</text>
<text x="82.4" y="91.8">4</text>
<text x="82.4" y="93.5">*5</text>
<text x="82.4" y="95.2">*6</text>
<text x="85.7" y="95.2">13(SCK)</text>
<text x="89.4" y="93.5">A0</text>
<text x="89.4" y="91.8">A1</text>
<text x="89.4" y="90.1">A2</text>
<text x="92.9" y="94.5">16</text>
<text x="92.9" y="92.8">17</text>
<text x="92.9" y="91.1">18</text>
<text x="79" y="96.2">10</text>
<text x="79" y="99.5">12</text>
<text x="79.1" y="97.8">11</text>
<text x="82.4" y="96.9">7</text>
<text x="82.4" y="98.6">8</text>
<text x="82.4" y="100.3">*9</text>
<text x="85" y="96.9">12(MISO)</text>
<text x="85.1" y="98.6">11(MOSI)</text>
<text x="89" y="100.3">*10</text>
<text x="92.9" y="99.5">13</text>
<text x="92.9" y="97.8">14</text>
<text x="92.9" y="96.2">15</text>
<text x="241.6" y="99.5">1</text>
<text x="241.6" y="97.8">2</text>
<text x="241.6" y="96.2">3</text>
<text x="242.5" y="123.3">1</text>
<text x="242.5" y="121.6">2</text>
<text x="242.5" y="136">1</text>
<text x="242.5" y="134.3">2</text>
</g>
<g font-size=".4" fill="#808080">
<text x="48.3" y="27.9">SpiceOrder 1</text>
<text x="51.7" y="27.9">SpiceOrder 2</text>
<text x="187.3" y="34.7">SpiceOrder 1</text>
<text x="190.7" y="34.7">SpiceOrder 2</text>
<text x="28.8" y="72.8">SpiceOrder 1</text>
<text x="28.8" y="76.2">SpiceOrder 1</text>
<text x="32.2" y="72.8">SpiceOrder 2</text>
<text x="32.2" y="76.2">SpiceOrder 2</text>
</g>
</svg>
